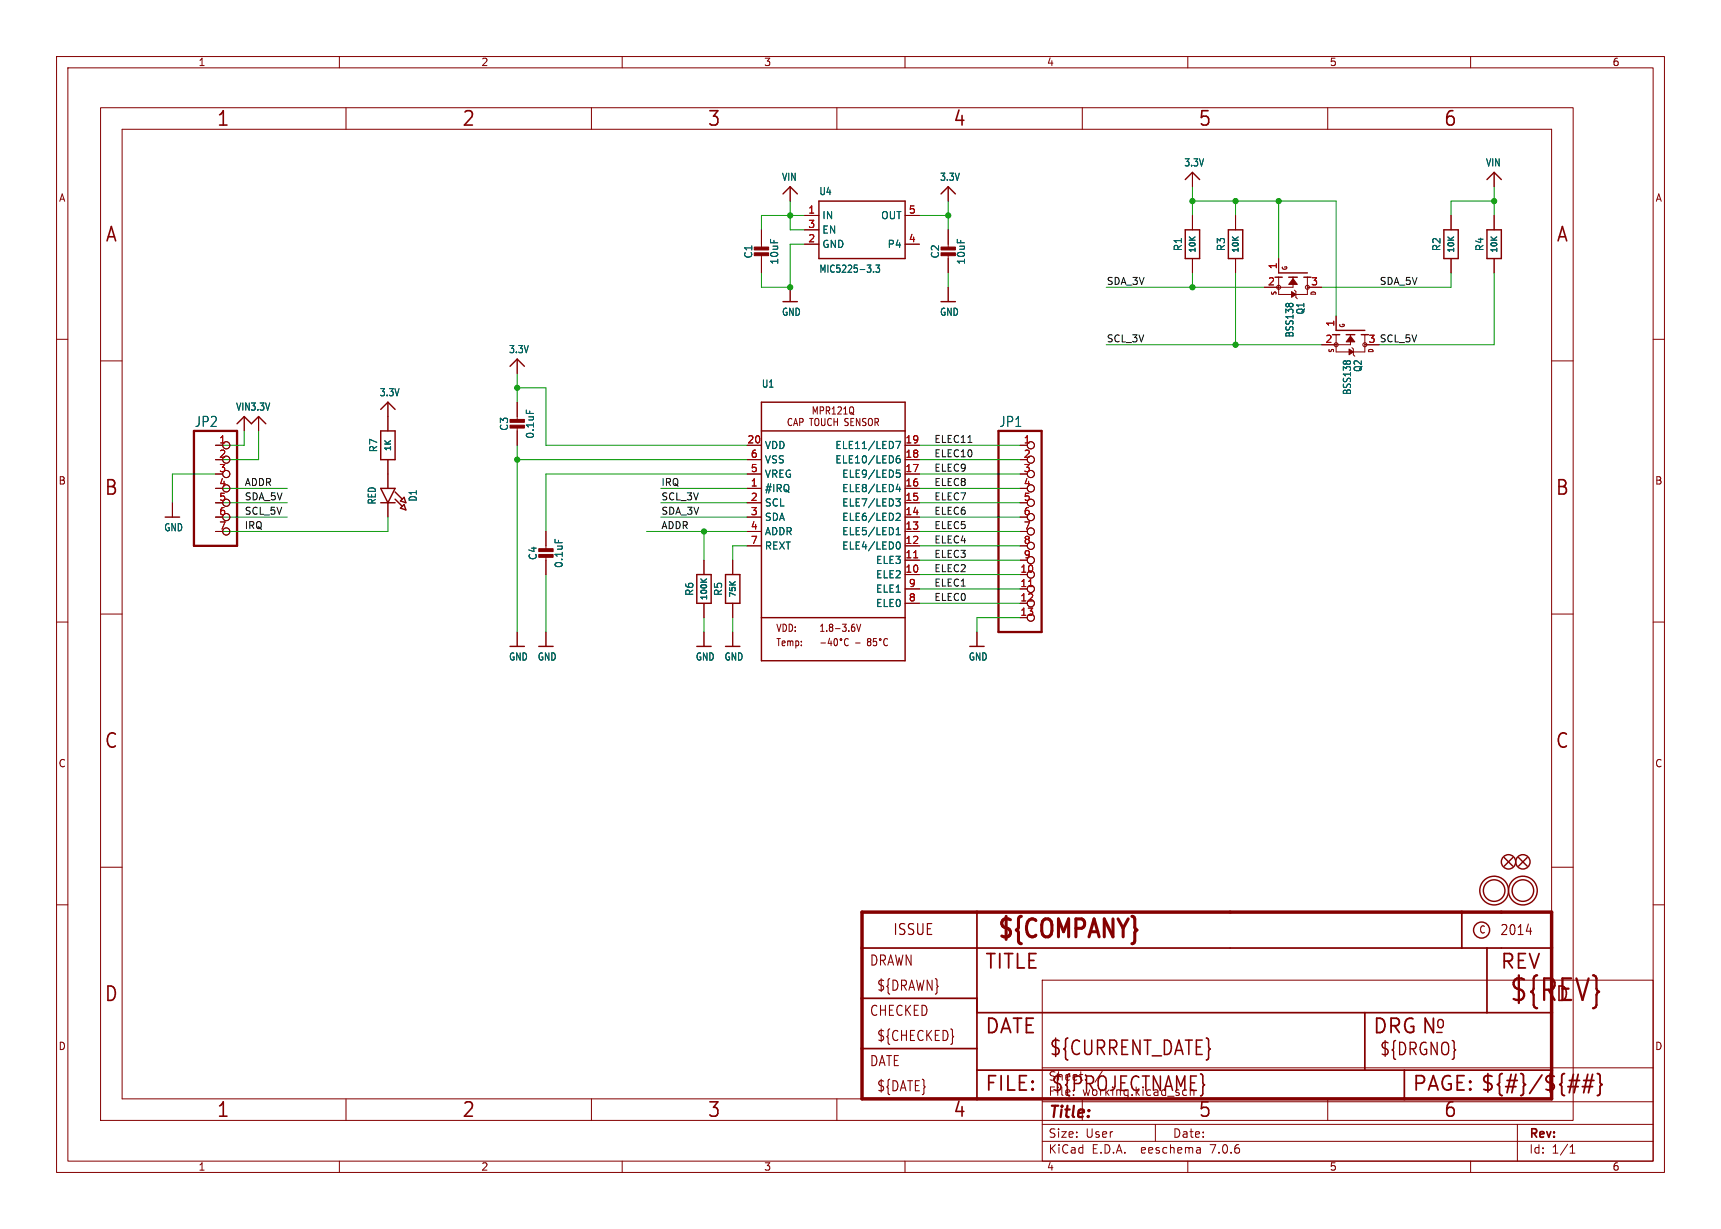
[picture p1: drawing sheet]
<svg xmlns="http://www.w3.org/2000/svg" width="304mm" height="217mm" viewBox="0 0 304 217" stroke-linecap="round" stroke-linejoin="round" font-family="sans-serif">
<g fill="none" stroke="#840000" stroke-width=".18">
<path d="M10 10h284.3v197.3h-284.3zM12 12h280.3v193.3h-280.3zM17.8 19h260.3v179.1h-260.3zM60 10v2M61.2 19v3.9M104.6 19v3.9M110 10v2M148 19v3.9M160 10v2M191.3 19v3.9M210 10v2M234.7 19v3.9"/>
<path d="M260 10v2M21.6 22.9h252.7v171.4h-252.7zM139.7 33v2.6M142.2 38.1h2.6M160 38.1h2.6M167.6 33v2.6M210.8 30.5v2.5M210.8 38.1v2.5M218.4 38.1v2.5M256.5 38.1v2.5M264.2 30.5v2.5M264.2 38.1v2.5"/>
<path d="M10 60h2M134.6 40.6v3.3M134.6 45v3.3M139.7 50.8v2.5M142.2 43.2h2.6M142.2 40.6h2.6M160 43.2h2.6M167.6 40.6v3.3M167.6 45v3.3M167.6 50.8v2.5M210.8 45.7v2.6M218.4 45.7v2.6"/>
<path d="M226.1 49v3.1h5v-3.1M226.1 45.7v2.6M228.6 49v1.8h-5.1M228.9 51.3l.2 .3v1l.3 .2M231.1 50.8h2.6M236.2 59.2v3h5.1v-3M236.2 55.9v2.5M238.8 59.2v1.8h-5.1M256.5 45.7v2.6M264.2 45.7v2.6M292.3 60h2M17.8 63.8h3.8"/>
<path d="M38.1 78.7h1.3M43.2 73.7v2.5M45.7 73.7v2.5M68.6 71.1v5.1M91.4 63.5v2.5M91.4 71.1v3.3M91.4 75.4v3.3M132.1 78.7h2.5M140 74.1h-.1a.62 .62 0 0 0-.6 .4 .62 .62 0 0 0 .4 .8l.3-.2M140.3 75.3l.4-1.3 .3 1.3M140.4 74.9h.5M141.4 74.7l.5-.2v-.4l-.5-.1v1.3"/>
<path d="M143.1 74h.6M143.4 74v1.3M143.8 73.2v-1.3l.3 1 .4-1v1.3M144.2 74.1l.3-.1 .2 .2 .1 .6-.3 .5-.4-.2v-.7zM145 72.6h.5l.1-.2-.1-.4-.5-.1v1.3M145.2 74v1l.2 .3 .4-.1 .1-.2v-1M146.1 72.6h.5l.1-.2-.1-.4-.5-.1v1.3M146.3 72.6l.4 .6M146.9 74.1a.62 .62 0 0 0-.6 .4 .62 .62 0 0 0 .4 .8l.3-.2M147.1 72.3l.3-.4v1.3M147.4 74v1.3M148.1 74v1.3"/>
<path d="M148.1 72.1l.5-.2 .2 .4-.7 .9M149.2 72.3l.3-.4v1.3M149.9 75.1l-.1 .2-.4-.1M150.2 72.8l.1-.7 .2-.2 .4 .2v.7M150.4 74v1.3h.5M152 74v1.3l-.6-1.3v1.3M153.1 75.1l-.2 .2-.4-.1M153.6 75.1l.2 .2 .4-.2M154.7 74v1.3M155 74.7l.3 .6M160 78.7h2.6M180.3 78.7h1.3"/>
<path d="M239 61.5l.3 .2v1l.2 .3M241.3 61h2.5M274.3 63.8h3.8M30.5 88.9v2.5M38.1 83.8h1.3M38.1 88.9h1.3M38.1 91.4h1.3M38.1 94h1.3M68.6 81.3v5.1M68.6 88.9v2.5M96.5 94v3.3M96.5 98.3v3.3"/>
<path d="M124.5 99.1v2.5M129.5 99.1v2.5M132.1 83.8h2.5M132.1 88.9h2.5M132.1 91.4h2.5M132.1 94h2.5M132.1 96.5h2.5M132.1 86.4h2.5M132.1 81.3h2.5M160 83.8h2.6M160 88.9h2.6M160 91.4h2.6"/>
<path d="M160 94h2.6M160 96.5h2.6M160 99.1h2.6M160 86.4h2.6M160 81.3h2.6M180.3 83.8h1.3M180.3 88.9h1.3M180.3 91.4h1.3M180.3 94h1.3M180.3 96.5h1.3M180.3 99.1h1.3M10 110h2"/>
<path d="M17.8 108.6h3.8M91.4 111.8v2.5M96.5 111.8v2.5M124.5 106.7v2.5M124.5 111.8v2.5M129.5 106.7v2.5M129.5 111.8v2.5M145.1 113.7h.9M146.7 112.9l-.3 .9h.7M146.9 113.3v.9M147.6 113l.1-.1a.72 .72 0 0 1 0 1.3 .95 .95 0 0 1-.1-1.2zM150 113h-.1a.62 .62 0 0 0-.7 .5 .62 .62 0 0 0 .5 .7l.3-.1"/>
<path d="M150.8 110.4h.2M150.9 110.9l.2 .2v.3l-.2 .2M151.5 110.4l.3 1.2 .4-1.2M153.6 113.5l-.2-.3 .2-.3 .3 .1 .1 .2-.2 .3M153.6 113.5l-.2 .2v.4l.2 .1 .3-.1 .1-.2-.1-.3-.1-.1M153.6 113.5h.2M154.9 112.9h-.5v.6l.1-.1 .4 .1v.6l-.1 .1-.4-.1M156.9 113a.62 .62 0 0 0-.7 .5 .62 .62 0 0 0 .4 .7l.3-.1M160 101.6h2.6M160 106.7h2.6M160 104.1h2.6M172.7 111.8v2.5"/>
<path d="M274.3 108.6h3.8M292.3 110h2M10 160h2M17.8 153.4h3.8M274.3 153.4h3.8M292.3 160h2M184.3 173.3h108v32h-108zM61.2 194.3v3.8M104.6 194.3v3.8M148 194.3v3.8M184.3 198.8h108M184.3 194.8h108"/>
<path d="M184.3 188.8h108M191.3 194.3v3.8M204.3 198.8v3M234.7 194.3v3.8M268.3 198.8v6.5M60 205.3v2M110 205.3v2M160 205.3v2M184.3 201.8h108M210 205.3v2M212.2 203v.9M212.2 203.8l-.1 .1"/>
<path d="M212.2 203.3h-.1M260 205.3v2M277.6 203.9h.8M277.6 202.8l.4-.4v1.5"/>
<circle cx="226.1" cy="50.8" r=".36"/>
<circle cx="231.1" cy="50.8" r=".36"/>
<circle cx="40" cy="78.7" r=".63"/>
<circle cx="182.2" cy="78.7" r=".63"/>
<circle cx="236.2" cy="61" r=".36"/>
<circle cx="241.3" cy="61" r=".36"/>
<circle cx="40" cy="88.9" r=".63"/>
<circle cx="40" cy="81.3" r=".63"/>
<circle cx="40" cy="83.8" r=".63"/>
<circle cx="40" cy="86.4" r=".63"/>
<circle cx="40" cy="91.4" r=".63"/>
<circle cx="40" cy="94" r=".63"/>
<circle cx="182.2" cy="83.8" r=".63"/>
<circle cx="182.2" cy="86.4" r=".63"/>
<circle cx="182.2" cy="94" r=".63"/>
<circle cx="182.2" cy="81.3" r=".63"/>
<circle cx="182.2" cy="88.9" r=".63"/>
<circle cx="182.2" cy="99.1" r=".63"/>
<circle cx="182.2" cy="91.4" r=".63"/>
<circle cx="182.2" cy="96.5" r=".63"/>
<circle cx="148.7" cy="113.1" r=".17"/>
<circle cx="155.6" cy="113.1" r=".17"/>
<circle cx="182.2" cy="106.7" r=".63"/>
<circle cx="182.2" cy="109.2" r=".63"/>
<circle cx="182.2" cy="104.1" r=".63"/>
<circle cx="182.2" cy="101.6" r=".63"/>
</g>
<path d="M34.3 76.2h7.6v20.3h-7.6zM176.5 76.2h7.6v35.6h-7.6z" fill="none" stroke="#840000" stroke-width=".41"/>
<path d="M161.5 98.6h.8M181.9 103.7h.7" fill="none" stroke="#a90000" stroke-width=".18"/>
<g fill="none" stroke="#840000" stroke-width=".25">
<path d="M138.4 34.3l1.3-1.3 1.3 1.3M144.8 35.6h15.2v10.1h-15.2zM166.4 34.3l1.2-1.3 1.3 1.3M209.5 31.7l1.3-1.2 1.3 1.2M262.9 31.7l1.3-1.2 1.2 1.2M138.4 53.3h2.6M166.4 53.3h2.5M209.5 40.6h2.6v5.1h-2.6zM217.2 40.6h2.5v5.1h-2.5zM225.4 49h1.3M226.1 48.3h5M227.8 49h1.6"/>
<path d="M230.5 49h1.3M235.6 59.2h1.3M236.2 58.4h5.1M238 59.2h1.5M240.7 59.2h1.2M255.3 40.6h2.5v5.1h-2.5zM262.9 40.6h2.5v5.1h-2.5zM41.9 74.9l1.3-1.2 1.2 1.2 1.3-1.2 1.3 1.2M67.3 72.4l1.3-1.3 1.2 1.3M67.3 76.2h2.5v5.1h-2.5zM90.2 64.8l1.2-1.3 1.3 1.3M134.6 76.2h25.4"/>
<path d="M134.6 71.1h25.4v45.7h-25.4zM29.2 91.4h2.5M67.3 86.4h2.5l-1.2 2.5zM67.3 88.9h2.5M69.8 87l1.3 1.3M69.8 88.3l1.3 1.2M70.8 88.6l.6-.7 .4 1zM70.8 89.9l.6-.7 .4 1zM90.2 114.3h2.5M95.2 114.3h2.6M123.2 114.3h2.5M123.2 101.6h2.5v5.1h-2.5z"/>
<path d="M128.3 114.3h2.5M128.3 101.6h2.5v5.1h-2.5zM134.6 109.2h25.4M171.4 114.3h2.6M265.9 151.6l1.6 1.6M267.5 151.6l-1.6 1.6M268.5 151.6l1.5 1.6M270 151.6l-1.5 1.6"/>
<circle cx="264.2" cy="157.5" r="2.54"/>
<circle cx="264.2" cy="157.5" r="1.9"/>
<circle cx="266.7" cy="152.4" r="1.27"/>
<circle cx="269.2" cy="157.5" r="2.54"/>
<circle cx="269.2" cy="157.5" r="1.9"/>
<circle cx="269.2" cy="152.4" r="1.27"/>
<circle cx="261.9" cy="164.5" r="1.42"/>
</g>
<g fill="#840000" stroke="#840000" stroke-width=".18">
<path d="M133.3 44.7h2.6v.5h-2.6z"/>
<path d="M133.3 43.7h2.6v.5h-2.6z"/>
<path d="M228.6 49.3l.8 1h-1.6z"/>
<path d="M228.3 51.6l.8 .5-.8 .5z"/>
<path d="M166.4 44.7h2.5v.5h-2.5z"/>
<path d="M166.4 43.7h2.5v.5h-2.5z"/>
<path d="M238.8 59.4l.7 1.1h-1.5z"/>
<path d="M238.5 61.7l.8 .5-.8 .5z"/>
<path d="M90.2 75.2h2.5v.5h-2.5z"/>
<path d="M90.2 74.2h2.5v.5h-2.5z"/>
<path d="M95.2 98h2.6v.6h-2.6z"/>
<path d="M95.2 97h2.6v.5h-2.6z"/>
</g>
<g fill="none" stroke="#006464" stroke-width=".18">
<path d="M154.4 48v.1M154.8 46.9h.7l-.3 .5 .3 .1v.5l-.2 .1-.5-.1M227.4 53.7l.2-.1 .2 .1M227.9 53.7l.2-.1 .4 .1M93 72.5v.6M158.4 78h.8l-.5 1.3M237.6 63.9l.1-.1 .3 .1M238.1 63.9l.2-.1 .4 .1M98.1 95.4v.6M158.4 88.2h.8l-.5 .5 .4 .1 .1 .4-.3 .3h-.3M158.4 94.6h.8M158.4 93.7l.4-.4v1.3"/>
<path d="M158.5 83.7l.4-.1 .3 .3-.2 .4h-.5M158.5 90.8l.4-.1 .3 .4-.8 .9h.8M158.5 83.1h.6M158.6 96l.1-.2a.68 .68 0 0 1 .5 .7 .68 .68 0 0 1-.5 .6l-.1-.1M158.7 85.6l-.3 .9h.8M159 80.6l-.3 .1a.86 .86 0 0 0 0 1.2l.4-.2 .1-.4-.3-.2h-.3l-.2 .2M159 86.1v.8"/>
</g>
<path d="M152.4 161.3h121.9v33h-121.9z" fill="none" stroke="#840000" stroke-width=".61"/>
<path d="M152.4 176.5h20.3M152.4 167.6h121.9M172.7 161.3v33M172.7 179.1h101.6M241.3 179.1v10.1M258.4 161.3v6.3M262.9 167.6v11.5M152.4 185.4h20.3M172.7 189.2h101.6M248.3 189.2v5.1" fill="none" stroke="#840000" stroke-width=".3"/>
<path d="M277.2 192.1h1.8M277.4 191.1h1.9M279 190l-.7 3.2M279.7 192.1h1.9M280 191.1h1.8M280.7 190l-.7 3.2M281.6 190l-.8 3.2M282.4 189.8l.4 .2 .1 .2v1.2l.4 .4-.4 .3v1.3l-.1 .2-.4 .1" fill="none" stroke="#840000" stroke-width=".32"/>
<path d="M269.8 164.7h1M168.5 183.2l.1 .1-.1 .1" fill="none" stroke="#840000" stroke-width=".19"/>
<path d="M123.9 102.4l.6 .6M124.9 102.4l-.6 .4" fill="none" stroke="#006464" stroke-width=".2"/>
<path d="M171.1 78.2h.7" fill="none" stroke="#0f0f0f" stroke-width=".18"/>
<g fill="none" stroke="#009600" stroke-width=".18">
<path d="M139.7 35.6v5h2.5M142.2 38.1h-7.6v2.5M162.6 38.1h5M167.6 35.6v5M210.8 35.6h25.4v20.3M210.8 33v5.1M218.4 35.6v2.5M226.1 35.6v10.1M264.2 35.6h-7.7v2.5M264.2 33v5.1M142.2 43.2h-2.5v7.6h-5.1v-2.5M167.6 48.3v2.5"/>
<path d="M195.6 50.8h27.9M210.8 48.3v2.5M218.4 48.3v12.7M256.5 48.3v2.5h-22.8M264.2 48.3v12.7h-20.4M43.2 76.2v2.5h-5.1M45.7 76.2v5.1h-7.6M91.4 68.6h5.1v10.1h35.6M91.4 66v5.1M91.4 78.7v33.1M162.6 78.7h17.7M195.6 61h38.1"/>
<path d="M38.1 91.4h12.7M38.1 88.9h12.7M38.1 83.8h-7.6v5.1M38.1 86.4h12.7M68.6 91.4v2.6h-30.5M91.4 81.3h40.7M114.3 94h17.8M116.8 91.4h15.3M116.8 88.9h15.3M116.8 86.4h15.3M124.5 94v5.1M132.1 96.5h-2.6v2.6"/>
<path d="M132.1 83.8h-35.6v10.2M162.6 96.5h17.7M162.6 91.4h17.7M162.6 88.9h17.7M162.6 94h17.7M162.6 81.3h17.7M162.6 83.8h17.7M162.6 86.4h17.7M162.6 99.1h17.7M96.5 101.6v10.2M124.5 109.2v2.6M129.5 109.2v2.6"/>
<path d="M162.6 106.7h17.7M162.6 104.1h17.7M162.6 101.6h17.7M180.3 109.2h-7.6v2.6"/>
</g>
<g fill="#009600" stroke="#009600" stroke-width=".18">
<circle cx="210.8" cy="50.8" r=".46"/>
<circle cx="167.6" cy="38.1" r=".46"/>
<circle cx="91.4" cy="68.6" r=".46"/>
<circle cx="91.4" cy="81.3" r=".46"/>
<circle cx="139.7" cy="50.8" r=".46"/>
<circle cx="124.5" cy="94" r=".46"/>
<circle cx="139.7" cy="38.1" r=".46"/>
<circle cx="218.4" cy="35.6" r=".46"/>
<circle cx="226.1" cy="35.6" r=".46"/>
<circle cx="218.4" cy="61" r=".46"/>
<circle cx="210.8" cy="35.6" r=".46"/>
<circle cx="264.2" cy="35.6" r=".46"/>
</g>
<text font-size="5.3" fill="#840000" x="266.7" y="177.6">${REV}</text>
<text font-size="4.4" fill="#840000" x="176.1" y="166.6">${COMPANY}</text>
<g font-size="3.5" fill="#840000">
<text x="38.2" y="22.7">1</text>
<text x="81.6" y="22.7">2</text>
<text x="125" y="22.7">3</text>
<text x="168.4" y="22.7">4</text>
<text x="211.8" y="22.7">5</text>
<text x="255.1" y="22.7">6</text>
<text x="18.5" y="43.1">A</text>
<text x="275" y="43.1">A</text>
<text x="18.3" y="87.9">B</text>
<text x="274.9" y="87.9">B</text>
<text x="18.3" y="132.7">C</text>
<text x="274.9" y="132.7">C</text>
<text x="174" y="171.7">TITLE</text>
<text x="265.1" y="171.7">REV</text>
<text x="18.3" y="177.4">D</text>
<text x="274.9" y="177.4">D</text>
<text x="174" y="183.2">DATE</text>
<text x="242.6" y="183.2">DRG N</text>
<text x="185.4" y="187">${CURRENT_DATE}</text>
<text x="38.2" y="197.9">1</text>
<text x="81.6" y="197.9">2</text>
<text x="125" y="197.9">3</text>
<text x="168.4" y="197.9">4</text>
<text x="174" y="193.3">FILE:</text>
<text x="185.7" y="193.3">${PROJECTNAME}</text>
<text x="211.8" y="197.9">5</text>
<text x="249.6" y="193.3">PAGE: ${#}/${##}</text>
<text x="255.1" y="197.9">6</text>
</g>
<g font-size="3" fill="#840000">
<text x="253.7" y="182.2">o</text>
<text x="243.8" y="186.9">${DRGNO}</text>
</g>
<text font-size="2.8" fill="#840000" x="185.3" y="198.2">Title:</text>
<text font-size="2.7" fill="#840000" x="157.8" y="165.6">ISSUE</text>
<g font-size="2.5" fill="#006464">
<text x="34.3" y="75.7">JP2</text>
<text x="176.6" y="75.7">JP1</text>
</g>
<g font-size="2.5" fill="#840000">
<text x="265.1" y="165.6">2014</text>
<text x="153.7" y="171">DRAWN</text>
<text x="153.7" y="179.9">CHECKED</text>
<text x="154.9" y="175.5">${DRAWN}</text>
<text x="154.9" y="184.3">${CHECKED}</text>
<text x="153.7" y="188.8">DATE</text>
<text x="154.9" y="193.2">${DATE}</text>
</g>
<g font-size="2.1" fill="#840000">
<text x="185.3" y="191.3">Sheet:</text>
<text x="193.5" y="191.3">/</text>
<text x="185.3" y="194">File:</text>
<text x="191.4" y="194">working.kicad_sch</text>
<text x="185.3" y="201.4">Size:</text>
<text x="191.9" y="201.4">User</text>
<text x="207.3" y="201.4">Date:</text>
<text x="270.3" y="201.6">Rev:</text>
<text x="185.3" y="204.2">KiCad</text>
<text x="193" y="204.2">E.D.A.</text>
<text x="201.9" y="204.2">eeschema</text>
<text x="214.3" y="204.2">7.0.6</text>
<text x="270.3" y="204.2">Id:</text>
<text x="274.4" y="204.2">1/1</text>
</g>
<g font-size="1.8" fill="#840000">
<text x="35" y="11.9">1</text>
<text x="85" y="11.9">2</text>
<text x="135" y="11.9">3</text>
<text x="185" y="11.9">4</text>
<text x="235" y="11.9">5</text>
<text x="285" y="11.9">6</text>
<text x="10.3" y="35.9">A</text>
<text x="292.6" y="35.9">A</text>
<text x="147.4" y="74.5">TOUCH SENSOR</text>
<text x="10.3" y="85.9">B</text>
<text x="292.5" y="85.9">B</text>
<text x="137.1" y="111.9">VDD:</text>
<text x="144.8" y="111.9">1.8-3.6V</text>
<text x="137.1" y="114.5">Temp:</text>
<text x="151.1" y="114.5">-</text>
<text x="10.3" y="135.9">C</text>
<text x="292.5" y="135.9">C</text>
<text x="261.4" y="165.3">C</text>
<text x="10.3" y="185.9">D</text>
<text x="292.5" y="185.9">D</text>
<text x="35" y="207.2">1</text>
<text x="85" y="207.2">2</text>
<text x="135" y="207.2">3</text>
<text x="185" y="207.2">4</text>
<text x="235" y="207.2">5</text>
<text x="285" y="207.2">6</text>
</g>
<g font-size="1.8" fill="#006464">
<text x="209.3" y="29.6">3.3V</text>
<text x="262.6" y="29.6">VIN</text>
<text x="138.1" y="32.2">VIN</text>
<text x="144.8" y="34.7">U4</text>
<text x="166.1" y="32.2">3.3V</text>
<text x="145.3" y="39">IN</text>
<text x="145.3" y="41.5">EN</text>
<text x="155.7" y="39">OUT</text>
<text x="133.2" y="45.8" transform="rotate(-90 133.2 45.8)">C1</text>
<text x="137.8" y="46.9" transform="rotate(-90 137.8 46.9)">10uF</text>
<text x="145.3" y="44">GND</text>
<text x="156.8" y="44">P4</text>
<text x="166.2" y="45.8" transform="rotate(-90 166.2 45.8)">C2</text>
<text x="170.8" y="46.9" transform="rotate(-90 170.8 46.9)">10uF</text>
<text x="209.1" y="44.5" transform="rotate(-90 209.1 44.5)">R1</text>
<text x="216.8" y="44.5" transform="rotate(-90 216.8 44.5)">R3</text>
<text x="254.9" y="44.5" transform="rotate(-90 254.9 44.5)">R2</text>
<text x="262.5" y="44.5" transform="rotate(-90 262.5 44.5)">R4</text>
<text x="144.8" y="48.4">MIC5225-3.3</text>
<text x="138.1" y="56">GND</text>
<text x="166.1" y="56">GND</text>
<text x="228.9" y="59.8" transform="rotate(-90 228.9 59.8)">BSS138</text>
<text x="230.8" y="55.7" transform="rotate(-90 230.8 55.7)">Q1</text>
<text x="89.9" y="62.7">3.3V</text>
<text x="241" y="65.9" transform="rotate(-90 241 65.9)">Q2</text>
<text x="67" y="70.3">3.3V</text>
<text x="134.6" y="68.7">U1</text>
<text x="239" y="69.9" transform="rotate(-90 239 69.9)">BSS138</text>
<text x="41.6" y="72.8">VIN3.3V</text>
<text x="90" y="76.3" transform="rotate(-90 90 76.3)">C3</text>
<text x="94.6" y="77.7" transform="rotate(-90 94.6 77.7)">0.1uF</text>
<text x="66.9" y="80.1" transform="rotate(-90 66.9 80.1)">R7</text>
<text x="135.1" y="79.6">VDD</text>
<text x="135.1" y="82.1">VSS</text>
<text x="147.6" y="82.1">ELE10/LED6</text>
<text x="147.6" y="79.6">ELE11/LED7</text>
<text x="66.6" y="89.3" transform="rotate(-90 66.6 89.3)">RED</text>
<text x="73.9" y="88.8" transform="rotate(-90 73.9 88.8)">D1</text>
<text x="135.1" y="87.2">#IRQ</text>
<text x="135.1" y="89.8">SCL</text>
<text x="135.1" y="84.7">VREG</text>
<text x="148.8" y="89.8">ELE7/LED3</text>
<text x="148.8" y="87.2">ELE8/LED4</text>
<text x="148.8" y="84.7">ELE9/LED5</text>
<text x="28.9" y="94.1">GND</text>
<text x="135.1" y="92.3">SDA</text>
<text x="135.1" y="94.8">ADDR</text>
<text x="148.8" y="94.8">ELE5/LED1</text>
<text x="148.8" y="92.3">ELE6/LED2</text>
<text x="95.1" y="99.2" transform="rotate(-90 95.1 99.2)">C4</text>
<text x="99.7" y="100.5" transform="rotate(-90 99.7 100.5)">0.1uF</text>
<text x="135.1" y="97.4">REXT</text>
<text x="148.8" y="97.4">ELE4/LED0</text>
<text x="154.8" y="99.9">ELE3</text>
<text x="122.8" y="105.5" transform="rotate(-90 122.8 105.5)">R6</text>
<text x="127.9" y="105.5" transform="rotate(-90 127.9 105.5)">R5</text>
<text x="154.8" y="102.5">ELE2</text>
<text x="154.8" y="107.5">ELE0</text>
<text x="154.8" y="105">ELE1</text>
<text x="89.9" y="117">GND</text>
<text x="95" y="117">GND</text>
<text x="122.9" y="117">GND</text>
<text x="128" y="117">GND</text>
<text x="171.2" y="117">GND</text>
</g>
<g font-size="1.8" fill="#a90000">
<text x="142.8" y="37.8">1</text>
<text x="142.8" y="40.4">3</text>
<text x="160.6" y="37.8">5</text>
<text x="142.8" y="42.9">2</text>
<text x="160.6" y="42.9">4</text>
<text x="225.8" y="47.7" transform="rotate(-90 225.8 47.7)">1</text>
<text x="224.1" y="50.5">2</text>
<text x="231.7" y="50.5">3</text>
<text x="236" y="57.9" transform="rotate(-90 236 57.9)">1</text>
<text x="234.2" y="60.7">2</text>
<text x="241.9" y="60.7">3</text>
<text x="38.7" y="78.5">1</text>
<text x="38.7" y="81">2</text>
<text x="38.7" y="83.6">3</text>
<text x="132" y="78.5">20</text>
<text x="132.6" y="83.6">5</text>
<text x="132.6" y="81">6</text>
<text x="160" y="83.6">17</text>
<text x="160" y="81">18</text>
<text x="160" y="78.5">19</text>
<text x="180.9" y="78.5">1</text>
<text x="180.9" y="81">2</text>
<text x="180.9" y="83.6">3</text>
<text x="38.7" y="86.1">4</text>
<text x="38.7" y="88.6">5</text>
<text x="132.6" y="86.1">1</text>
<text x="132.6" y="88.6">2</text>
<text x="160" y="88.6">15</text>
<text x="160" y="86.1">16</text>
<text x="180.9" y="86.1">4</text>
<text x="180.9" y="88.6">5</text>
<text x="38.7" y="91.2">6</text>
<text x="38.7" y="93.7">7</text>
<text x="132.6" y="91.2">3</text>
<text x="132.6" y="93.7">4</text>
<text x="160" y="93.7">13</text>
<text x="160" y="91.2">14</text>
<text x="180.9" y="91.2">6</text>
<text x="180.9" y="93.7">7</text>
<text x="132.6" y="96.3">7</text>
<text x="160" y="101.3">10</text>
<text x="160" y="98.8">11</text>
<text x="160" y="96.3">12</text>
<text x="180.3" y="101.3">10</text>
<text x="180.9" y="96.3">8</text>
<text x="180.9" y="98.8">9</text>
<text x="160.6" y="106.4">8</text>
<text x="160.6" y="103.9">9</text>
<text x="180.3" y="103.9">11</text>
<text x="180.3" y="106.4">12</text>
<text x="180.3" y="109">13</text>
</g>
<text font-size="1.8" fill="#0f0f0f" x="241.9" y="60.7">3 SCL_5V</text>
<g font-size="1.7" fill="#0f0f0f">
<text x="195.6" y="50.5">SDA_3V</text>
<text x="243.8" y="50.5">SDA_5V</text>
<text x="195.6" y="60.6">SCL_3V</text>
<text x="165.1" y="83.5">ELEC9</text>
<text x="165.1" y="78.4">ELEC11</text>
<text x="165.1" y="80.9">ELEC10</text>
<text x="43.2" y="88.6">SDA_5V</text>
<text x="43.2" y="86">ADDR</text>
<text x="116.8" y="88.6">SCL_3V</text>
<text x="116.8" y="86">IRQ</text>
<text x="165.1" y="86">ELEC8</text>
<text x="165.1" y="88.6">ELEC7</text>
<text x="43.2" y="93.6">IRQ</text>
<text x="43.2" y="91.1">SCL_5V</text>
<text x="116.8" y="93.6">ADDR</text>
<text x="116.8" y="91.1">SDA_3V</text>
<text x="165.1" y="93.6">ELEC5</text>
<text x="165.1" y="91.1">ELEC6</text>
<text x="165.1" y="98.7">ELEC3</text>
<text x="165.1" y="101.3">ELEC2</text>
<text x="165.1" y="96.2">ELEC4</text>
<text x="165.1" y="106.3">ELEC0</text>
<text x="165.1" y="103.8">ELEC1</text>
</g>
<g font-size="1.4" fill="#006464">
<text x="211.6" y="44.9" transform="rotate(-90 211.6 44.9)">10K</text>
<text x="219.3" y="44.9" transform="rotate(-90 219.3 44.9)">10K</text>
<text x="257.4" y="44.9" transform="rotate(-90 257.4 44.9)">10K</text>
<text x="265" y="44.9" transform="rotate(-90 265 44.9)">10K</text>
<text x="69.4" y="79.9" transform="rotate(-90 69.4 79.9)">1K</text>
<text x="125.3" y="106.3" transform="rotate(-90 125.3 106.3)">100K</text>
<text x="130.4" y="105.8" transform="rotate(-90 130.4 105.8)">75K</text>
</g>
<g font-size="1.1" fill="#840000">
<text x="227.8" y="47.9" transform="rotate(-90 227.8 47.9)">G</text>
<text x="225.9" y="52.3" transform="rotate(-90 225.9 52.3)">S</text>
<text x="232.9" y="52.3" transform="rotate(-90 232.9 52.3)">D</text>
<text x="237.9" y="58.1" transform="rotate(-90 237.9 58.1)">G</text>
<text x="236" y="62.5" transform="rotate(-90 236 62.5)">S</text>
<text x="243" y="62.5" transform="rotate(-90 243 62.5)">D</text>
</g>
</svg>
